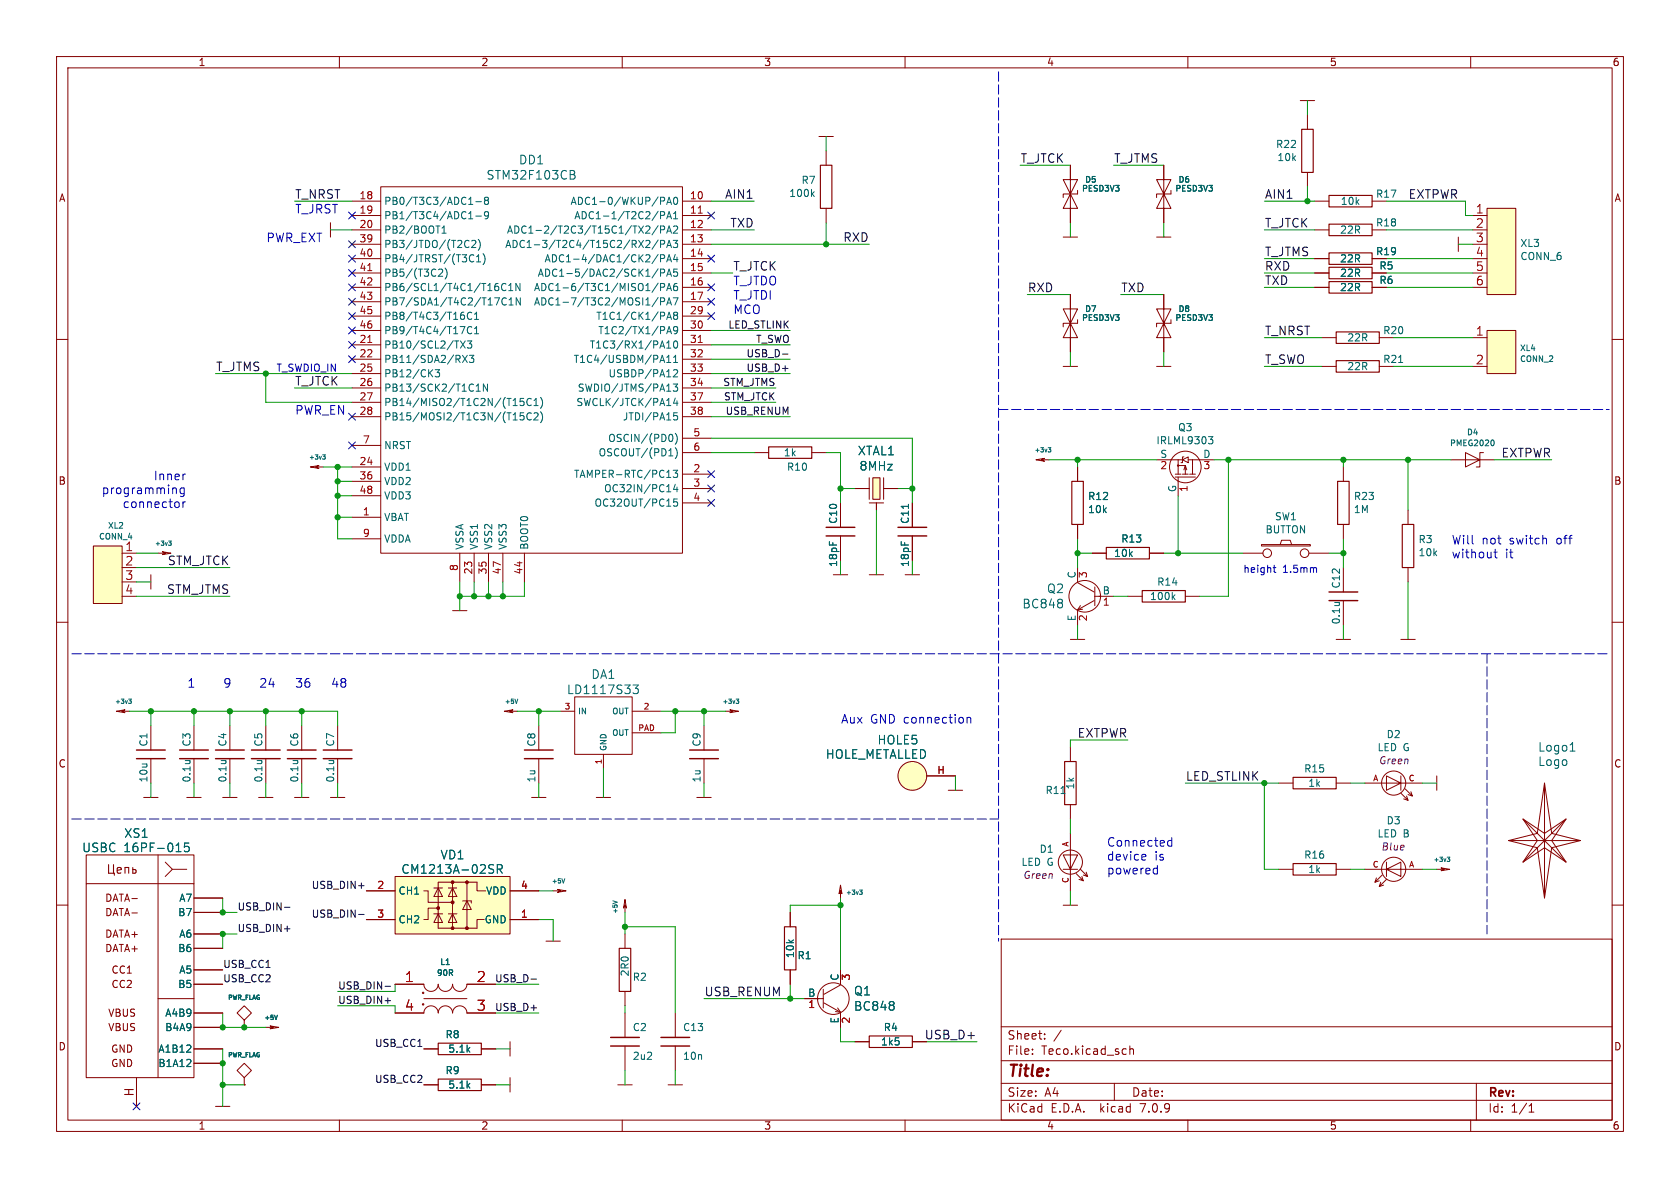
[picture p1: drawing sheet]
<svg xmlns="http://www.w3.org/2000/svg" width="297mm" height="210mm" viewBox="0 0 297 210" stroke-linecap="round" stroke-linejoin="round" font-family="sans-serif">
<g fill="none" stroke="#840000" stroke-width=".18">
<path d="M10 10h277v190h-277zM12 12h273v186h-273zM60 10v2M110 10v2M160 10v2M210 10v2M260 10v2M10 60h2M285 60h2M10 110h2M26.7 101.6v2.5M285 110h2"/>
<path d="M26.7 128.3v4.3M26.7 134.1v4.3M99.1 125.7h2.5M101.6 123.2h10.2v10.2h-10.2zM106.7 133.4v2.5M111.8 125.7h5M111.8 129.5h5M10 160h2M25.4 141h2.5M94 141h2.5M105.4 141h2.5M123.2 141h2.5"/>
<path d="M285 160h2M177 166h108v32h-108zM60 198v2M110 198v2M160 198v2M177 194.5h108M177 191.5h108M177 187.5h108M177 181.5h108M182.5 186.3v.1M182.5 185.5v.1M184.7 183.6v.1"/>
<path d="M184.7 182.8v.1M187.6 182.1l-1.3 2M197 191.5v3M199.7 184.9v1.5M199.7 185.5l.3-.1 .3 .1 .1 .9M210 198v2M260 198v2M261 191.5v6.5M270.3 196.6h.9M270.3 195.5l.4-.4v1.5"/>
</g>
<path d="M111.9 121.1h.9l-.5 .6 .5 .1v.7l-.2 .1-.6-.1" fill="none" stroke="#006464" stroke-width=".18"/>
<path d="M24.1 134.1h5.1M24.1 132.6h5.1" fill="none" stroke="#840000" stroke-width=".25"/>
<path d="M98.6 157.2l1.5 .3-1.5 .2 .5-.2z" fill="#ffffc2"/>
<path d="M97.8 157.5h1.3M98.6 157.2l1.5 .3-1.5 .2 .5-.2z" fill="none" stroke="#840000" stroke-width=".18"/>
<path d="M99.8 155.3l-.2 .8" fill="none" stroke="#006464" stroke-width=".18"/>
<path d="M110.5 159l.2 1.5-.2-.5-.3 .5z" fill="#ffffc2"/>
<g fill="none" stroke="#840000" stroke-width=".18">
<path d="M260.3 59.7h2.6M262.9 58.4h5.1v7.6h-5.1zM260.3 64.8h2.6M273 138.4l1.3 8.9 5.1 1.3-5.1 1.3-1.3 8.9-1.2-8.9-5.1-1.3 5.1-1.3zM273 138.4v20.4M64.8 157.5h5M69.8 154.9h20.4v10.2h-20.4zM74.9 157.5h.8v2h4.3M76.7 157h1.5M77.5 157l.7 1.5h-1.5zM79.2 157h1.6M80 157l.8 1.5h-1.6z"/>
<path d="M80 156v8.1M81.8 159.3h1.5v.3M82.5 159.3l.8 1.5h-1.5zM82.5 156v8.1M85.9 157.5h-1.6v-1.5h-6.8v8.1h6.8v-1.5h1.3M90.2 157.5h5M110.5 159l.2 1.5-.2-.5-.3 .5zM266.7 148.6h12.7M269.2 144.8l3.8 2.5 3.9-2.5-2.6 3.8 2.6 3.8-3.9-2.5-3.8 2.5 2.6-3.8zM269.2 144.8l7.7 7.6M276.9 144.8l-7.7 7.6M64.8 162.6h5"/>
<path d="M76.7 161.5h1.5M77.5 161.5l.7 1.6h-1.5zM77.5 160.5h-1.8v2.1h-.8M79.2 161.5h1.6M80 161.5l.8 1.6h-1.6zM90.2 162.6h5M110.5 160v1.3M43.2 190.5l-1.3-1.3 1.3-1.2 1.2 1.2-1.2 1.3v1.3M43.2 191.8h.1"/>
</g>
<g fill="none" stroke="#006464" stroke-width=".18">
<path d="M277.6 132.8h.8M72.2 153a.61 .61 0 0 0-.8 0 .61 .61 0 0 0-.2 .7 .57 .57 0 0 0 .3 .6 .57 .57 0 0 0 .7-.1M72.8 154.4v-1.6l.5 1.1 .5-1.1v1.6M74.5 154.4h.9M74.5 153.3l.4-.5v1.6M75.9 153l.6-.2 .2 .2 .1 .3-.9 1.1h.9M77.4 154.4h.9M77.4 153.3l.4-.5v1.6M79.7 152.8l-.5 .6 .4 .2v.6l-.2 .2h-.4l-.2-.2M80.2 154.4l.5-1.6 .5 1.6M80.3 153.9h.7M81.7 153.8h1.1"/>
<path d="M83.7 152.9l.2-.1a.83 .83 0 0 1 .5 .7 .83 .83 0 0 1-.3 .8l-.1 .1a.83 .83 0 0 1-.6-.7 .83 .83 0 0 1 .3-.8zM84.9 153l.6-.2 .2 .2 .1 .3-.9 1.1h.9M87.3 152.9l-.6-.1-.2 .2v.4l.6 .3 .2 .4-.3 .3-.6-.1M87.9 153.6h.7l.2-.2-.1-.4-.2-.2h-.6v1.6M88.3 153.6l.5 .8M108.3 159.2l.8 .3"/>
</g>
<g fill="#ffffc2" stroke="#ffffc2" stroke-width=".18">
<path d="M69.8 154.9h20.4v10.2h-20.4z"/>
<path d="M262.9 58.4h5.1v7.6h-5.1z"/>
</g>
<g fill="#840000" stroke="#840000" stroke-width=".18">
<circle cx="77.5" cy="160.5" r=".25"/>
<circle cx="80" cy="164.1" r=".25"/>
<circle cx="80" cy="159.5" r=".25"/>
<circle cx="80" cy="156" r=".25"/>
<circle cx="82.5" cy="164.1" r=".25"/>
<circle cx="82.5" cy="156" r=".25"/>
</g>
<path d="M20.6 125.7l1.5-.2-.5 .2 .5 .3z" fill="#ffffc2"/>
<path d="M80 108h2.5M20.6 125.7l1.5-.2-.5 .2 .5 .3zM21.6 125.7h1.3" fill="none" stroke="#840000" stroke-width=".18"/>
<path d="M22.7 123.6h.5l-.2 .3h.1M23.1 123.9h.1M23.2 123.9v.4h-.4" fill="none" stroke="#006464" stroke-width=".18"/>
<path d="M28.7 97.5l1.5 .3-1.5 .2 .5-.2z" fill="#ffffc2"/>
<g fill="none" stroke="#840000" stroke-width=".18">
<path d="M257.8 41.9v2.6M204.5 64.8h2.5M16.5 96.5h5.1v10.2h-5.1zM21.6 97.8h2.5M27.9 97.8h1.3M28.7 97.5l1.5 .3-1.5 .2 .5-.2zM133.3 80h2.6M143.5 80h2.5M21.6 100.3h2.5M21.6 102.9h2.5M21.6 105.4h2.5M124.5 128.3v4.3"/>
<path d="M124.5 134.1v4.3M15.2 156.2h19.1v34.3h-19.1zM15.2 156.2v-5.1h19.1v5.1M27.9 151.1v39.4M29.2 152.4l1.3 1.3-1.3 1.2M30.5 153.7h2.5M34.3 158.8h5.1M27.9 176.5h6.4M34.3 179.1h5.1M34.3 171.5h5.1M34.3 165.1h5.1M34.3 174h5.1"/>
<path d="M34.3 167.6h5.1M34.3 161.3h5.1M24.1 190.6v5M34.3 185.4h5.1M34.3 188h5.1M34.3 181.6h5.1M38.1 195.6h2.5"/>
</g>
<path d="M29.8 95.6h.5l-.3 .3 .2 .1 .1 .3-.4 .1M31.1 150.6h.9M33.4 149h-.7l-.1 .8 .2-.2 .5 .1 .2 .2-.1 .5-.2 .2-.6-.2M33 186h.7M33 188.5h.7M33.7 184.9v.4M33.7 187.4v.4" fill="none" stroke="#006464" stroke-width=".18"/>
<path d="M16.5 96.5h5.1v10.2h-5.1z" fill="#ffffc2" stroke="#ffffc2" stroke-width=".18"/>
<path d="M19.2 152.8v1.6h1v.3M20.1 152.8v1.6M20.7 153.9l.7-.2v-.3l-.5-.1-.2 .3 .1 .7h.6M22.1 154.4v-1.1h.7v1.1M23.5 153.3v1.1l.5-.1v-.5l-.5-.1" fill="none" stroke="#840000" stroke-width=".19"/>
<path d="M135.9 79h7.6v2h-7.6z" fill="none" stroke="#840000" stroke-width=".2"/>
<path d="M121.9 134.1h5.1M121.9 132.6h5.1" fill="none" stroke="#840000" stroke-width=".25"/>
<path d="M47.8 181.4l1.5 .2-1.5 .3 .5-.3z" fill="#ffffc2"/>
<g fill="none" stroke="#840000" stroke-width=".18">
<path d="M232.4 35.6h2.5M242.6 35.6h2.5M232.4 48.3h2.5M232.4 40.6h2.5M232.4 45.7h2.5M242.6 48.3h2.5M242.6 40.6h2.5M242.6 45.7h2.5M34.3 128.3v4.3M34.3 134.1v4.3M40.6 128.3v4.3M40.6 134.1v4.3"/>
<path d="M33 141h2.6M139.7 161.3v2.5M139.7 171.5v2.5M142.2 176.5h2.6M144.5 176.5h1M145.5 174.9v1.6M145.5 176.5v1.7M145.7 177.3l2.9 1.6M147.7 178.8l.9 .1M148.1 178.2l.5 .7M148.6 174.1l-2.9 1.7M148.6 171.5v2.5"/>
<path d="M148.6 179.1v2.5M47 181.6h1.3M47.8 181.4l1.5 .2-1.5 .3 .5-.3zM151.1 184.2h2.6M161.3 184.2h2.5"/>
<circle cx="147.3" cy="176.5" r="2.79"/>
</g>
<path d="M32.8 134.4h.8M33.5 134.4v.1M39.1 134.4h.8M39.8 134.4l.1 .1M49 179.5l-.2 .7M158 177.2v.4M158 177.8v.6" fill="none" stroke="#006464" stroke-width=".18"/>
<path d="M234.9 34.5h7.7v2.1h-7.7zM234.9 39.6h7.7v2.1h-7.7zM234.9 47.2h7.7v2.1h-7.7zM234.9 44.7h7.7v2h-7.7zM138.7 163.8h2v7.7h-2zM153.7 183.1h7.6v2.1h-7.6z" fill="none" stroke="#840000" stroke-width=".2"/>
<path d="M31.7 134.1h5.1M31.7 132.6h5.1M38.1 134.1h5.1M38.1 132.6h5.1" fill="none" stroke="#840000" stroke-width=".25"/>
<path d="M89.2 125.7l1.5-.2-.5 .2 .5 .3z" fill="#ffffc2"/>
<g fill="none" stroke="#840000" stroke-width=".18">
<path d="M232.4 50.8h2.5M233.7 59.7h2.5M242.6 50.8h2.5M243.8 59.7h2.6M233.7 64.8h2.5M243.8 64.8h2.6M256.5 81.3h5.1l-2.5-1.3v2.6l2.5-1.3h2.6M262.3 80h-.7v2.6h-.6M236.2 113h2.6M237.5 100.3v4.3M237.5 106.2v4.3M247.6 113h2.6"/>
<path d="M59.7 128.3v4.3M59.7 134.1v4.3M89.2 125.7l1.5-.2-.5 .2 .5 .3zM90.2 125.7h1.2M58.4 141h2.6M96.5 166.4h2.6M110.5 165.1v2.5M110.5 175.3v2.5M110.5 179.1v4.3M119.4 179.1v4.3M74.9 185.4h2.6M74.9 191.8h2.6"/>
<path d="M85.1 185.4h2.5M85.1 191.8h2.5M90.2 184.2v2.5M90.2 190.5v2.5M109.2 191.8h2.6M110.5 184.9v4.3M118.1 191.8h2.5M119.4 184.9v4.3"/>
</g>
<path d="M247.3 64.1h.7M263.9 77.8a.64 .64 0 0 1 0 1M236 106.5h.8M236.7 106.5v.1M58.2 134.4h.8M58.9 134.4v.1M91.5 123.6l-.2 .7" fill="none" stroke="#006464" stroke-width=".18"/>
<path d="M234.9 106.2h5.1M234.9 104.6h5.1M57.1 134.1h5.1M57.1 132.6h5.1M107.9 184.9h5.1M107.9 183.4h5.1M116.8 184.9h5.1M116.8 183.4h5.1" fill="none" stroke="#840000" stroke-width=".25"/>
<path d="M234.9 49.8h7.7v2h-7.7zM236.2 58.7h7.6v2h-7.6zM236.2 63.8h7.6v2h-7.6zM109.5 167.6h2v7.7h-2zM77.5 184.4h7.6v2h-7.6zM77.5 190.8h7.6v2h-7.6z" fill="none" stroke="#840000" stroke-width=".2"/>
<path d="M183.1 81.3l1.6-.3-.6 .3 .6 .2z" fill="#ffffc2"/>
<path d="M189.2 52.1v5.1l-1.2-2.6h2.5l-2.5 5.1h2.5l-1.3-2.5v5M190.5 56.5v.7h-2.5v.6M183.1 81.3l1.6-.3-.6 .3 .6 .2zM184.1 81.3h1.3" fill="none" stroke="#840000" stroke-width=".18"/>
<path d="M185.3 79.1h.5l-.3 .3 .2 .1 .1 .3-.4 .1" fill="none" stroke="#006464" stroke-width=".18"/>
<path d="M254.8 153.4l1.5 .3-1.5 .2 .5-.2z" fill="#ffffc2"/>
<g fill="none" stroke="#840000" stroke-width=".18">
<path d="M58.4 39.4v2.5M62.2 35.6h5.1M62.2 38.1h5.1M67.3 33h53.3v64.8h-53.3zM120.6 35.6h5.1M120.6 38.1h5.1M189.2 29.2v5.1l-1.2-2.5h2.5l-2.5 5h2.5l-1.3-2.5v5.1M190.5 33.7v.6h-2.5v.6M205.7 29.2v5.1l-1.2-2.5h2.5l-2.5 5h2.5l-1.3-2.5v5.1M207 33.7v.6h-2.5v.6M62.2 40.6h5.1M62.2 43.2h5.1"/>
<path d="M62.2 45.7h5.1M62.2 48.3h5.1M62.2 50.8h5.1M62.2 53.3h5.1M62.2 55.9h5.1M62.2 58.4h5.1M120.6 40.6h5.1M120.6 43.2h5.1M120.6 45.7h5.1M120.6 48.3h5.1M120.6 50.8h5.1M120.6 53.3h5.1"/>
<path d="M120.6 55.9h5.1M120.6 58.4h5.1M188 41.9h2.5M204.5 41.9h2.5M62.2 61h5.1M62.2 63.5h5.1M62.2 66h5.1M62.2 68.6h5.1M62.2 71.1h5.1M62.2 73.7h5.1M62.2 78.7h5.1M120.6 61h5.1"/>
<path d="M120.6 63.5h5.1M120.6 66h5.1M120.6 68.6h5.1M120.6 71.1h5.1M120.6 73.7h5.1M120.6 77.5h5.1M62.2 91.4h5.1M62.2 82.6h5.1M62.2 85.1h5.1M62.2 87.6h5.1M62.2 95.3h5.1M81.3 97.8v5.1"/>
<path d="M83.8 97.8v5.1M86.4 97.8v5.1M88.9 97.8v5.1M92.7 97.8v5.1M120.6 83.8h5.1M120.6 86.4h5.1M120.6 88.9h5.1M120.6 80h5.1M153.7 101.6h2.5M160 101.6h2.6M190.5 103l2.9 1.6M190.5 100.3v2.6"/>
<path d="M190.5 108v2.5M191 107.1l-.5 .7M191.4 107.7l-.9 .1M193.4 106.2l-2.9 1.6M193.5 105.4h1.1M193.5 103.8v1.6M193.5 105.4v1.7M194.3 105.4h2.5M199.4 105.4h2.5M209.5 105.4h2.6M47 128.3v4.3M47 134.1v4.3"/>
<path d="M167.6 139.7h2.6M189.2 132.1v2.5M226.1 138.4h2.5M236.2 138.4h2.6M241.3 138.4h6.3l-2.5-1.2v2.5l2.5-1.3h3.9M247.6 137.2v2.5M248.4 139.4l1.3 1.3-.3-.7M254 137.2v2.5M52.1 141h2.5M189.2 142.2v2.6M226.1 153.7h2.5M236.2 153.7h2.6"/>
<path d="M241.3 153.7h3.8l2.5 1.2v-2.5l-2.5 1.3h6.4M243.8 155.7l-.7 .3M244.3 154.7l-1.2 1.3 .2-.8M244.6 156.5l-.8 .2M245.1 155.4l-1.3 1.3 .3-.7M245.1 152.4v2.5M247.6 140.2l1.3 1.3-.2-.8M248.2 141.2l.7 .3M248.9 140.5l.8 .2M254 153.7h1.3M254.8 153.4l1.5 .3-1.5 .2 .5-.2z"/>
<circle cx="191.8" cy="105.4" r="2.79"/>
<circle cx="246.4" cy="138.4" r="2.13"/>
<circle cx="246.4" cy="153.7" r="2.13"/>
</g>
<g fill="none" stroke="#006464" stroke-width=".18">
<path d="M82.9 36.1h.7M82.9 38.7h.7M84.1 35.7h1M84.1 38.2h1M85.9 35.4l-.3-.2 .3-.3h.2l.3 .2-.3 .3M85.9 35.4l-.3 .3 .1 .3 .2 .1h.3l.2-.2v-.2l-.3-.3M85.9 35.4h.2M86.4 38l-.3 .2-.3-.1-.2-.1 .2-.5 .3-.1 .2 .1a.84 .84 0 0 1-.3 1.2h-.2M100.8 30.1h.5l.2 .2 .1 .3-.3 .3M100.8 30.9h.5M101.3 30.9a.41 .41 0 0 1 .4 .3 .41 .41 0 0 1-.3 .5h-.6M114.4 39.9l.4 .1 .1 .3-.8 .9h.8"/>
<path d="M116.4 39.9l-1.1 1.6M116.8 34.9h.5l.2 .2-.1 .4h-.6M116.8 38.1l.6-.1 .1-.2-.1-.3-.6-.1v1.3M117.9 36.1l.4-1.2 .4 1.2M117.9 38.7l.4-1.3 .4 1.3M118 35.8h.6M118 38.3h.6M119.1 38.7h.7M119.1 37.8l.3-.4v1.3M119.2 35l.2-.1a.68 .68 0 0 1 .4 .6 .68 .68 0 0 1-.4 .6l-.2-.1-.1-.3zM77.6 47.6h.4l.3 .3-.8 .9h.8M78.1 41.2h.8"/>
<path d="M78.1 40.3l.4-.4v1.3M78.7 47.4a1.47 1.47 0 0 1 0 1.9M81.3 57.7h.9l-.6 1.3M82 55.7l.1 .2-.1 .5M82.7 42.5l.2 .1M82.9 43.6l-.2 .2M83.4 55.3a.6 .6 0 0 0-.8 .4 .6 .6 0 0 0 .6 .8l.2-.2M83.4 57.9a.6 .6 0 0 0-.8 .4 .6 .6 0 0 0 .6 .7l.2-.1M83.4 42.6l.5-.1 .2 .4-.8 .9h.8M83.5 45l.3 .2M83.8 46.2l-.3 .1M83.9 56.5h.7"/>
<path d="M83.9 59h.7M83.9 55.6l.3-.4v1.3M83.9 58.1l.3-.4v1.3M84.2 46.3h.8M84.2 45.4l.4-.4v1.3M84.5 42.3a1.46 1.46 0 0 1 0 1.9M85.4 44.8a1.46 1.46 0 0 1 0 2M89.4 50.2a.6 .6 0 0 0-.8 .5 .6 .6 0 0 0 .6 .7l.2-.1M89.5 52.8a.6 .6 0 0 0-.8 .4 .6 .6 0 0 0 .6 .7l.2-.1M89.9 51.4h.8M89.9 50.5l.4-.4v1.3M90 53.9h.7"/>
<path d="M90 53l.4-.4v1.3M91.9 50.1v1.3l-.7-1.3v1.3M92 52.6v1.3l-.7-1.3v1.3M114.4 42.5l.4 .1 .1 .3-.8 .9h.8M116.4 42.4l-1.1 1.7M116.4 45l-1.1 1.6M116.4 47.5l-1.1 1.6M116.4 50l-1.1 1.7M116.4 52.6l-1.1 1.6M116.8 40.6h.6l.1-.2-.1-.3-.6-.2v1.3M116.8 43.2l.6-.1 .1-.2-.1-.3-.6-.1v1.3M116.8 45.7l.6-.1 .1-.1-.1-.3-.6-.2v1.3"/>
<path d="M116.8 48.2h.6l.1-.2-.1-.3-.6-.1v1.2M116.8 50.8l.6-.1 .1-.2-.1-.3-.6-.1v1.3M116.8 53.3h.6l.1-.2-.1-.3-.6-.2v1.3M117.9 41.2l.4-1.3 .4 1.3M117.9 43.8l.4-1.3 .4 1.3M117.9 46.3l.4-1.3 .4 1.3M117.9 48.8l.4-1.2 .4 1.2M117.9 51.4l.4-1.3 .4 1.3M117.9 53.9l.4-1.3 .4 1.3M117.9 56.5l.4-1.3 .4 1.3M117.9 59l.4-1.3 .4 1.3M118 40.9h.6"/>
<path d="M118 43.4h.6M118 45.9h.6M118 48.5h.6M118 51h.6M118 53.6h.6M118 56.1h.6M118 58.6h.6M119 42.5h.8l-.4 .5 .3 .1v.5l-.1 .2-.6-.2M119 52.6h.9l-.6 1.3M119.1 40.1l.5-.2 .2 .4-.8 .9h.8M119.3 55.7l-.2-.2 .2-.3h.3l.2 .2-.2 .3M119.3 55.7l-.2 .3v.3l.2 .2 .4-.1 .1-.2v-.2l-.2-.3"/>
<path d="M119.3 55.7h.3M119.4 45l-.3 .9h.8M119.7 50.1l-.4 .1a.86 .86 0 0 0 0 1.2l.4-.1 .1-.5-.2-.2-.4 .1-.1 .1M119.7 45.5v.8M119.7 47.6h-.6v.6l.2-.1h.4l.1 .2-.1 .4-.1 .1-.5-.1M119.8 58.3l-.2 .2h-.4l-.1-.2 .1-.5 .4-.1 .1 .2a.84 .84 0 0 1-.3 1.1h-.2M76.9 65.3h.8l-.4 .5 .4 .2v.5l-.2 .1-.6-.1M81.4 60.3l.9 1.2M81.8 62.8l.8 1.3M82.3 60.3l-.9 1.2M82.6 60.3h.8l-.4 .5 .3 .1v.5l-.1 .1-.6-.1M82.6 62.8l-.8 1.3"/>
<path d="M83 62.8h.8l-.5 .5 .4 .1v.6l-.2 .1-.5-.1M84.2 69.2h.7M84.2 68.3l.3-.4v1.3M86.2 67.9v1.3l-.7-1.3v1.3M92.6 70.4h-.6l-.1 .6 .2-.1 .4 .1 .2 .2-.1 .4-.2 .1-.5-.1M92.6 73h-.6l-.1 .6 .2-.1h.4l.2 .2-.1 .4-.2 .1-.5-.1M93.9 70.6a.6 .6 0 0 0-.8 .4 .6 .6 0 0 0 .6 .7l.2-.1M93.9 73.1a.6 .6 0 0 0-.8 .4 .6 .6 0 0 0 .6 .7l.2-.1M94.4 71.7h.7M94.4 70.8l.4-.4v1.3M94.4 73.1l.5-.1 .2 .3-.8 .9h.8M95.6 70.2a1.46 1.46 0 0 1 0 2"/>
<path d="M95.6 72.8a1.46 1.46 0 0 1 0 1.9M117.9 61.5h.7M117.9 64.1h.7M117.9 69.2h.7M117.9 71.7h.7M117.9 60.6l.3-.3v1.2M117.9 63.2l.3-.4v1.3M118.5 76.8a.68 .68 0 0 1 .5 .6 .68 .68 0 0 1-.5 .6M119 67.9h.8l-.4 .5 .3 .1v.5l-.1 .2-.6-.2M119.1 65.5l.5-.2 .2 .4-.8 .9h.8M119.1 63.2l.3-.4v1.3M119.1 64.1h.7"/>
<path d="M119.2 60.4l.2-.1a.68 .68 0 0 1 .4 .6 .68 .68 0 0 1-.4 .6l-.2-.1-.1-.3zM119.4 70.4l-.3 .9h.8M119.4 76.6a1.46 1.46 0 0 1 0 1.9M119.4 79.1a1.46 1.46 0 0 1 0 2M119.7 70.9v.8M119.7 73h-.6v.6l.2-.1h.4l.1 .2-.1 .4-.1 .1-.5-.1M117.9 84.4h.7M117.9 86.9h.7M118.2 80.6h.8M119 83.1h.8l-.4 .5 .3 .1v.6l-.1 .1-.6-.1M119.4 85.6l-.3 .9h.8M119.7 86.1v.8"/>
<path d="M119.7 88.2h-.6v.6l.2-.1 .4 .1 .1 .1-.1 .5-.1 .1-.5-.1M187.8 106.1v.3M187.8 106.7v.6M207.4 105.5l.3 .5M207.7 105.1l-.5 .5M45.5 134.4h.8M46.2 134.4v.1M187.6 140.3h.7M255.8 151.5h.5l-.2 .3 .2 .1v.2l-.4 .2"/>
</g>
<path d="M201.9 104.4h7.6v2h-7.6zM188.2 134.6h2v7.6h-2zM228.6 137.4h7.6v2h-7.6zM228.6 152.7h7.6v2h-7.6z" fill="none" stroke="#840000" stroke-width=".2"/>
<path d="M123.4 37.7h.8M65 47.8h.7M65 60.5h.7M123.4 60.5h.8" fill="none" stroke="#a90000" stroke-width=".18"/>
<path d="M44.4 134.1h5.1M44.4 132.6h5.1" fill="none" stroke="#840000" stroke-width=".25"/>
<path d="M54.9 82.6l1.5-.3-.5 .3 .5 .2z" fill="#ffffc2"/>
<g fill="none" stroke="#840000" stroke-width=".18">
<path d="M144.8 24.1h2.5M146 26.7v2.5M146 36.8v2.6M205.7 52.1v5.1l-1.2-2.6h2.5l-2.5 5.1h2.5l-1.3-2.5v5M207 56.5v.7h-2.5v.6M188 64.8h2.5M54.9 82.6l1.5-.3-.5 .3 .5 .2zM55.9 82.6h1.2M190.5 82.6v2.5M190.5 92.7v2.6M193 97.8h2.6M203.2 97.8h2.5"/>
<path d="M204.5 81.3h3.8M207.8 83.8h1M207.8 84.3h3.5M208.3 84.3v3.3M208.3 82.3v1.5M208.3 81.3v1M208.3 81.3h.7M208.3 82.3h1.2v1.5M209 83.8h1.1M209 81.3l1.1-.5v1zM209.3 83.1l.2-.8 .3 .8M209.3 80.8h-.3v1h-.2"/>
<path d="M210.1 81.3h.7M210.3 83.8h1M210.8 81.3v2.5M210.8 81.3h3.8M219.7 97.8h3.6M223 96.3h8.6v.2h-8.6zM226.3 96.3l.3-.8h1.5l.2 .8M231.4 97.8h3.5M237.5 82.6v2.5M237.5 92.7v2.6M248.9 90.2v2.5M189.2 113h2.6"/>
<path d="M248.9 100.3v2.6M53.3 128.3v4.3M53.3 134.1v4.3M95.2 128.3v4.3M95.2 134.1v4.3M39.4 141h2.5M45.7 141h2.6M188 153.7h2.5M189.2 147.3v6.4l-1.2-2.6h2.5l-1.3 2.6v3.8M190.2 154.4l1.3 1.3-.7-.3M191 153.7l1.3 1.2-.8-.2M191.3 154.9l.2 .8"/>
<path d="M192 154.2l.3 .7M69.8 174h5.1a1.27 1.27 0 0 0 1.3 1.3 1.27 1.27 0 0 0 1.3-1.3 1.27 1.27 0 0 0 1.2 1.3 1.27 1.27 0 0 0 1.3-1.3 1.27 1.27 0 0 0 1.3 1.3 1.27 1.27 0 0 0 1.2-1.3h5.1M69.8 179.1h5.1a1.27 1.27 0 0 1 1.3-1.3 1.27 1.27 0 0 1 1.3 1.3 1.27 1.27 0 0 1 1.2-1.3 1.27 1.27 0 0 1 1.3 1.3 1.27 1.27 0 0 1 1.3-1.3 1.27 1.27 0 0 1 1.2 1.3h5.1M74.9 176.5h7.6M188 160h2.5M43.2 180.3l-1.3-1.2 1.3-1.3 1.2 1.3-1.2 1.2v1.3M43.2 181.6h.1"/>
<circle cx="208.3" cy="82.3" r=".13"/>
<circle cx="209.5" cy="82.5" r="2.79"/>
<circle cx="224" cy="97.8" r=".76"/>
<circle cx="230.6" cy="97.8" r=".76"/>
<circle cx="189.2" cy="152.4" r="2.13"/>
<circle cx="74.8" cy="177.5" r=".13"/>
<circle cx="74.8" cy="175.5" r=".13"/>
</g>
<path d="M143.6 34.3l.3 .4M143.9 33.9l-.4 .5M213.6 77.2h.8l-.4 .5 .4 .1v.4l-.2 .3h-.4M57 80.4h.5l-.3 .3 .3 .1v.2l-.4 .2M51.8 134.4h.8M52.5 134.4l.1 .1" fill="none" stroke="#006464" stroke-width=".18"/>
<path d="M50.8 134.1h5.1M50.8 132.6h5.1M92.7 134.1h5.1M92.7 132.6h5.1" fill="none" stroke="#840000" stroke-width=".25"/>
<path d="M145 29.2h2.1v7.6h-2.1zM189.5 85.1h2v7.6h-2zM195.6 96.8h7.6v2h-7.6zM236.5 85.1h2v7.6h-2zM247.9 92.7h2v7.6h-2z" fill="none" stroke="#840000" stroke-width=".2"/>
<path d="M129 125.5l1.6 .2-1.6 .3 .5-.3z" fill="#ffffc2"/>
<g fill="none" stroke="#840000" stroke-width=".18">
<path d="M147.3 101.6h2.6M128.3 125.7h1.2M129 125.5l1.6 .2-1.6 .3 .5-.3zM163.8 137.2h5.1"/>
<circle cx="161.3" cy="137.2" r="2.54"/>
</g>
<path d="M130.1 123.6h.5l-.3 .3h.3v.3l-.4 .1" fill="none" stroke="#006464" stroke-width=".18"/>
<circle cx="161.3" cy="137.2" r="2.54" fill="#ffffc2" stroke="#ffffc2" stroke-width=".18"/>
<path d="M148.6 156.5l.2 1.5-.2-.5-.3 .5z" fill="#ffffc2"/>
<g fill="none" stroke="#840000" stroke-width=".18">
<path d="M229.9 17.8h2.5M189.2 29.2v2.6M189.2 36.8v2.6M205.7 29.2v2.6M205.7 36.8v2.6M231.1 20.3v2.6M231.1 30.5v2.5M260.3 38.1h2.6M262.9 36.8h5.1v15.3h-5.1zM189.2 52.1v2.5M189.2 59.7v2.5M205.7 52.1v2.5"/>
<path d="M205.7 59.7v2.5M232.4 45.7h2.5M232.4 48.3h2.5M232.4 50.8h2.5M242.6 45.7h2.5M242.6 48.3h2.5M242.6 50.8h2.5M260.3 40.6h2.6M260.3 43.2h2.6M260.3 45.7h2.6M260.3 48.3h2.6M260.3 50.8h2.6"/>
<path d="M148.6 88.9v4.3M148.6 94.7v4.4M151.1 86.4h2.6M153.7 88.9h2.5M153.7 84.5v3.8M154.3 84.5h1.3v3.8h-1.3zM154.9 88.9v1.3M156.2 84.5v3.8M156.2 86.4h2.5M161.3 88.9v4.3M161.3 94.7v4.4M190.5 82.6v2.5"/>
<path d="M190.5 92.7v2.6M193 97.8h2.6M203.2 97.8h2.5M163.8 137.2h5.1M34.3 158.8h5.1M64.8 157.5h5M90.2 157.5h5M148.6 157.5v1.3M148.6 156.5l.2 1.5-.2-.5-.3 .5zM34.3 179.1h5.1M34.3 171.5h5.1M34.3 165.1h5.1"/>
<path d="M34.3 174h5.1M34.3 167.6h5.1M34.3 161.3h5.1M64.8 162.6h5M69.8 179.1h5.1M69.8 174h5.1M82.5 179.1h5.1M82.5 174h5.1M90.2 162.6h5M139.7 161.3v2.5M139.7 171.5v2.5M142.2 176.5h2.6"/>
<path d="M148.6 171.5v2.5M148.6 179.1v2.5M24.1 190.6v5M34.3 185.4h5.1M34.3 188h5.1M34.3 181.6h5.1M43.2 181.6h.1M43.2 191.8h.1M74.9 185.4h2.6M74.9 191.8h2.6M85.1 185.4h2.5M85.1 191.8h2.5"/>
<path d="M151.1 184.2h2.6M161.3 184.2h2.5"/>
</g>
<g fill="none" stroke="#006464" stroke-width=".18">
<path d="M160.6 89.2v.7M31.1 150.6h.9M33.4 149h-.7l-.1 .8 .2-.2 .5 .1 .2 .2-.1 .5-.2 .2-.6-.2M72.2 153a.61 .61 0 0 0-.8 0 .61 .61 0 0 0-.2 .7 .57 .57 0 0 0 .3 .6 .57 .57 0 0 0 .7-.1M72.8 154.4v-1.6l.5 1.1 .5-1.1v1.6M74.5 154.4h.9M74.5 153.3l.4-.5v1.6M75.9 153l.6-.2 .2 .2 .1 .3-.9 1.1h.9M77.4 154.4h.9M77.4 153.3l.4-.5v1.6M79.7 152.8l-.5 .6 .4 .2v.6l-.2 .2h-.4l-.2-.2M80.2 154.4l.5-1.6 .5 1.6"/>
<path d="M80.3 153.9h.7M81.7 153.8h1.1M83.7 152.9l.2-.1a.83 .83 0 0 1 .5 .7 .83 .83 0 0 1-.3 .8l-.1 .1a.83 .83 0 0 1-.6-.7 .83 .83 0 0 1 .3-.8zM84.9 153l.6-.2 .2 .2 .1 .3-.9 1.1h.9M87.3 152.9l-.6-.1-.2 .2v.4l.6 .3 .2 .4-.3 .3-.6-.1M87.9 153.6h.7l.2-.2-.1-.4-.2-.2h-.6v1.6M88.3 153.6l.5 .8M152 157.3h.4l-.2 .3 .2 .1v.3l-.3 .1M49 179.5l-.2 .7M158 177.2v.4M158 177.8v.6M33 186h.7"/>
<path d="M33 188.5h.7M33.7 184.9v.4M33.7 187.4v.4"/>
</g>
<g fill="#ffffc2" stroke="#ffffc2" stroke-width=".18">
<path d="M154.3 84.5h1.3v3.8h-1.3z"/>
<path d="M262.9 36.8h5.1v15.3h-5.1z"/>
</g>
<path d="M146 94.7h5.1M146 93.2h5.1M158.7 94.7h5.1M158.7 93.2h5.1" fill="none" stroke="#840000" stroke-width=".25"/>
<path d="M230.1 22.9h2.1v7.6h-2.1z" fill="none" stroke="#840000" stroke-width=".2"/>
<path d="M138.3 62.6h1M63.4 156.6h1M50.3 164.2h1M50.3 160.4h1M63.4 161.7h1M68.1 176.9h.9M68.1 174.4h.9M93.9 173.1h.9" fill="none" stroke="#0f0f0f" stroke-width=".18"/>
<g fill="none" stroke="#0000c2" stroke-width=".18">
<path d="M31 86.3l.2 .2v.8M31.6 88.9v.7M32.3 88.7v1M32.6 86.3v1.2l-.3 .3-.4-.1M32.6 86.3h-.5l-.3 .2v.5l.2 .2h.6M32.6 83.8h.2M32.8 88.7l-.3 .1-.2 .2M225.3 99.9v1.1l.3 .2M264.1 97.6h.6M264.3 97.1v1.3l.4 .2M273.3 95.2l.1 1M225.1 100.3h.5"/>
<path d="M232.6 100.3l.2 .2v.7M171 126.8v1M171 127l.2-.2 .4 .1v.9M202.4 151l.2 .4-.8 .1M202.5 152h-.1M204.2 153.5l.4 .1M204.6 153v1.5M204.6 154.4l-.4 .1M206.4 149.3l.3 .3 .4-.1M207.1 148.1v1.5M207.1 148.6h-.4l-.3 .3"/>
</g>
<path d="M176.5 12.7v153.7M176.5 72.4h108M12.7 115.6h271.8M262.9 115.6v49.5M12.7 144.8h163.8" fill="none" stroke="#0000c2" stroke-width=".18" stroke-dasharray="1.7 .6"/>
<g fill="none" stroke="#009600" stroke-width=".18">
<path d="M231.1 17.8v2.5M52.1 35.6h10.1M125.7 35.6h7.6M146 24.1v2.6M146 39.4v3.8M180.3 29.2h8.9M189.2 39.4v2.5M196.8 29.2h8.9M205.7 39.4v2.5M223.5 35.6h8.9M231.1 33v2.6M245.1 35.6h14v2.5h1.2"/>
<path d="M58.4 40.6h3.8M125.7 43.2h28M125.7 40.6h7.6M125.7 48.3h3.8M125.7 58.4h14M181.6 52.1h7.6M198.1 52.1h7.6M223.5 40.6h8.9M223.5 48.3h8.9M223.5 50.8h8.9M223.5 59.7h10.2M223.5 45.7h8.9"/>
<path d="M245.1 40.6h15.2M245.1 48.3h15.2M245.1 50.8h15.2M245.1 45.7h15.2M246.4 59.7h13.9M257.8 43.2h2.5M38.1 66h24.1M47 66v5.1h15.2M52.1 68.6h10.1M125.7 73.7h14M125.7 71.1h11.5M125.7 68.6h11.5"/>
<path d="M125.7 77.5h35.6v11.4M125.7 66h14M125.7 61h14M125.7 63.5h14M189.2 62.2v2.6M205.7 62.2v2.6M223.5 64.8h10.2M246.4 64.8h13.9M24.1 97.8h3.8M57.1 82.6h5.1M59.7 91.4h2.5M59.7 82.6v12.7h2.5"/>
<path d="M59.7 87.6h2.5M59.7 85.1h2.5M125.7 80h7.6M146 80h2.6v8.9M148.6 99.1v2.5M148.6 86.4h2.5M154.9 90.2v11.4M158.7 86.4h2.6M161.3 99.1v2.5M185.4 81.3h19.1M190.5 81.3v1.3M190.5 95.3v5"/>
<path d="M190.5 97.8h2.5M205.7 97.8h14M208.3 87.6v10.2M214.6 81.3h41.9M217.2 81.3v24.1h-5.1M234.9 97.8h2.6M237.5 81.3v1.3M237.5 95.3v5M248.9 81.3v8.9M264.2 81.3h10.1M24.1 105.4h16.5M24.1 100.3h16.5"/>
<path d="M24.1 102.9h2.6M81.3 102.9v5.1M83.8 102.9v2.5M86.4 102.9v2.5M88.9 102.9v2.5M92.7 102.9v2.5h-11.4M190.5 110.5v2.5M196.8 105.4h2.6M237.5 110.5v2.5M248.9 102.9v10.1M22.9 125.7h36.8v2.6M26.7 125.7v2.6"/>
<path d="M26.7 138.4v2.6M34.3 125.7v2.6M34.3 138.4v2.6M40.6 125.7v2.6M40.6 138.4v2.6M47 125.7v2.6M47 138.4v2.6M53.3 125.7v2.6M53.3 138.4v2.6M59.7 138.4v2.6M91.4 125.7h7.7M95.2 125.7v2.6"/>
<path d="M95.2 138.4v2.6M106.7 135.9v5.1M116.8 125.7h11.5M119.4 125.7v3.8h-2.6M124.5 125.7v2.6M124.5 138.4v2.6M168.9 137.2v2.5M199.4 130.8h-10.2v1.3M209.5 138.4h16.6M223.5 138.4v15.3h2.6M238.8 138.4h2.5M251.5 138.4h2.5"/>
<path d="M39.4 158.8v2.5h2.5M95.2 157.5h2.6M148.6 158.8v12.7M189.2 144.8v2.5M189.2 157.5v2.5M238.8 153.7h2.5M251.5 153.7h2.5M39.4 179.1v2.5h7.6M41.9 165.1h-2.5v2.5M59.7 177.8h10.1v1.3M69.8 174v1.3h-10.1M87.6 179.1h7.6"/>
<path d="M87.6 174h7.6M95.2 162.6h2.6v3.8M110.5 163.8h8.9v15.3M110.5 161.3v3.8M110.5 177.8v1.3M124.5 176.5h17.7M139.7 174v2.5M148.6 160h-8.9v1.3M39.4 185.4v10.2M39.4 191.8h3.8M87.6 191.8h2.6M87.6 185.4h2.6"/>
<path d="M110.5 189.2v2.6M119.4 189.2v2.6M148.6 181.6v2.6h2.5M163.8 184.2h8.9"/>
</g>
<g fill="none" stroke="#000084" stroke-width=".18">
<path d="M61.6 37.5l1.2 1.2M62.8 37.5l-1.2 1.2M125.1 37.5l1.2 1.2M126.3 37.5l-1.2 1.2M61.6 52.7l1.2 1.2M61.6 55.3l1.2 1.2M61.6 42.6l1.2 1.2M61.6 50.2l1.2 1.2M61.6 45.1l1.2 1.2M61.6 47.7l1.2 1.2M61.6 57.8l1.2 1.2M62.8 52.7l-1.2 1.2"/>
<path d="M62.8 55.3l-1.2 1.2M62.8 42.6l-1.2 1.2M62.8 50.2l-1.2 1.2M62.8 45.1l-1.2 1.2M62.8 47.7l-1.2 1.2M62.8 57.8l-1.2 1.2M125.1 55.3l1.2 1.2M125.1 45.1l1.2 1.2M125.1 52.7l1.2 1.2M125.1 50.2l1.2 1.2M126.3 55.3l-1.2 1.2M126.3 45.1l-1.2 1.2"/>
<path d="M126.3 52.7l-1.2 1.2M126.3 50.2l-1.2 1.2M61.6 78.1l1.2 1.2M61.6 60.4l1.2 1.2M61.6 73.1l1.2 1.2M61.6 62.9l1.2 1.2M62.8 78.1l-1.2 1.2M62.8 60.4l-1.2 1.2M62.8 73.1l-1.2 1.2M62.8 62.9l-1.2 1.2M125.1 85.8l1.2 1.2M125.1 88.3l1.2 1.2"/>
<path d="M125.1 83.2l1.2 1.2M126.3 85.8l-1.2 1.2M126.3 88.3l-1.2 1.2M126.3 83.2l-1.2 1.2M23.5 195l1.2 1.2M24.7 195l-1.2 1.2"/>
</g>
<g fill="#009600" stroke="#009600" stroke-width=".18">
<circle cx="34.3" cy="125.7" r=".46"/>
<circle cx="26.7" cy="125.7" r=".46"/>
<circle cx="39.4" cy="188" r=".46"/>
<circle cx="53.3" cy="125.7" r=".46"/>
<circle cx="47" cy="125.7" r=".46"/>
<circle cx="40.6" cy="125.7" r=".46"/>
<circle cx="139.7" cy="176.5" r=".46"/>
<circle cx="47" cy="66" r=".46"/>
<circle cx="110.5" cy="163.8" r=".46"/>
<circle cx="59.7" cy="82.6" r=".46"/>
<circle cx="59.7" cy="87.6" r=".46"/>
<circle cx="59.7" cy="91.4" r=".46"/>
<circle cx="59.7" cy="85.1" r=".46"/>
<circle cx="43.2" cy="181.6" r=".46"/>
<circle cx="39.4" cy="191.8" r=".46"/>
<circle cx="39.4" cy="181.6" r=".46"/>
<circle cx="39.4" cy="161.3" r=".46"/>
<circle cx="39.4" cy="165.1" r=".46"/>
<circle cx="88.9" cy="105.4" r=".46"/>
<circle cx="95.2" cy="125.7" r=".46"/>
<circle cx="124.5" cy="125.7" r=".46"/>
<circle cx="119.4" cy="125.7" r=".46"/>
<circle cx="86.4" cy="105.4" r=".46"/>
<circle cx="81.3" cy="105.4" r=".46"/>
<circle cx="83.8" cy="105.4" r=".46"/>
<circle cx="146" cy="43.2" r=".46"/>
<circle cx="148.6" cy="86.4" r=".46"/>
<circle cx="237.5" cy="81.3" r=".46"/>
<circle cx="248.9" cy="81.3" r=".46"/>
<circle cx="190.5" cy="81.3" r=".46"/>
<circle cx="217.2" cy="81.3" r=".46"/>
<circle cx="190.5" cy="97.8" r=".46"/>
<circle cx="237.5" cy="97.8" r=".46"/>
<circle cx="208.3" cy="97.8" r=".46"/>
<circle cx="148.6" cy="160" r=".46"/>
<circle cx="161.3" cy="86.4" r=".46"/>
<circle cx="231.1" cy="35.6" r=".46"/>
<circle cx="223.5" cy="138.4" r=".46"/>
</g>
<text font-size="2.8" fill="#840000" x="178" y="190.9">Title:</text>
<g font-size="2.5" fill="#a90000">
<text x="71.5" y="173.7">1</text>
<text x="84.2" y="173.7">2</text>
<text x="71.5" y="178.8">4</text>
<text x="84.2" y="178.8">3</text>
</g>
<g font-size="2.1" fill="#006464">
<text x="91.7" y="29.3">DD1</text>
<text x="85.9" y="32">STM32F103CB</text>
<text x="151.6" y="80.7">XTAL1</text>
<text x="151.9" y="83.4">8MHz</text>
<text x="22.1" y="97.5">1</text>
<text x="180.7" y="107.7">BC848</text>
<text x="185" y="105.1">Q2</text>
<text x="100.1" y="122.9">LD1117S33</text>
<text x="104.5" y="120.2">DA1</text>
<text x="155" y="131.8">HOLE5</text>
<text x="145.9" y="134.3">HOLE_METALLED</text>
<text x="271.8" y="133.1">Logo1</text>
<text x="271.8" y="135.6">Logo</text>
<text x="21.9" y="148.3">XS1</text>
<text x="14.4" y="150.9">USBC</text>
<text x="21.8" y="150.9">16PF-015</text>
<text x="77.8" y="152.1">VD1</text>
<text x="150.9" y="176.2">Q1</text>
<text x="150.9" y="178.9">BC848</text>
</g>
<g font-size="2.1" fill="#0f0f0f">
<text x="180.3" y="28.9">T_JTCK</text>
<text x="196.8" y="28.9">T_JTMS</text>
<text x="52.1" y="35.2">T_NRST</text>
<text x="128.1" y="35.2">AIN1</text>
<text x="223.5" y="35.2">AIN1</text>
<text x="248.9" y="35.2">EXTPWR</text>
<text x="129.1" y="40.3">TXD</text>
<text x="223.5" y="40.3">T_JTCK</text>
<text x="149" y="42.9">RXD</text>
<text x="223.5" y="47.9">RXD</text>
<text x="223.5" y="45.4">T_JTMS</text>
<text x="181.6" y="51.8">RXD</text>
<text x="198.1" y="51.8">TXD</text>
<text x="223.5" y="50.5">TXD</text>
<text x="223.5" y="59.4">T_NRST</text>
<text x="38.1" y="65.7">T_JTMS</text>
<text x="223.5" y="64.5">T_SWO</text>
<text x="52.1" y="68.3">T_JTCK</text>
<text x="265.4" y="81">EXTPWR</text>
<text x="29.6" y="100">STM_JTCK</text>
<text x="29.5" y="105.1">STM_JTMS</text>
<text x="190.5" y="130.5">EXTPWR</text>
<text x="209.5" y="138.1">LED_STLINK</text>
<text x="124.5" y="176.2">USB_RENUM</text>
<text x="163.4" y="183.8">USB_D+</text>
</g>
<g font-size="2.1" fill="#0000c2">
<text x="52.1" y="37.9">T_JRST</text>
<text x="47" y="42.9">PWR_EXT</text>
<text x="129.5" y="47.9">T_JTCK</text>
<text x="129.5" y="53.1">T_JTDI</text>
<text x="129.5" y="50.6">T_JTDO</text>
<text x="129.5" y="55.6">MCO</text>
<text x="52.1" y="73.4">PWR_EN</text>
<text x="17.9" y="87.5">programming</text>
<text x="21.6" y="89.9">connector</text>
<text x="27.1" y="85">Inner</text>
<text x="256.5" y="96.4">Will</text>
<text x="256.5" y="98.8">without</text>
<text x="261.9" y="96.4">not</text>
<text x="266.1" y="98.8">it</text>
<text x="266.9" y="96.4">switch</text>
<text x="275.3" y="96.4">off</text>
<text x="33" y="121.7">1</text>
<text x="39.4" y="121.7">9</text>
<text x="45.7" y="121.7">24</text>
<text x="52.1" y="121.7">36</text>
<text x="58.4" y="121.7">48</text>
<text x="148.6" y="128">Aux</text>
<text x="153.8" y="128">GND connection</text>
<text x="195.6" y="149.8">Connected</text>
<text x="195.6" y="152.2">device</text>
<text x="195.6" y="154.7">powered</text>
<text x="204.1" y="152.2">is</text>
</g>
<g font-size="2.1" fill="#a90000">
<text x="260.8" y="37.8">1</text>
<text x="260.8" y="40.4">2</text>
<text x="260.8" y="42.9">3</text>
<text x="260.8" y="45.5">4</text>
<text x="260.8" y="48">5</text>
<text x="260.8" y="50.5">6</text>
<text x="260.8" y="59.4">1</text>
<text x="260.8" y="64.5">2</text>
<text x="22.1" y="100.1">2</text>
<text x="22.1" y="102.6">3</text>
<text x="22.1" y="105.2">4</text>
</g>
<g font-size="2.1" fill="#840000">
<text x="178" y="184">Sheet:</text>
<text x="178" y="186.7">File:</text>
<text x="184.1" y="186.7">Teco.kicad_sch</text>
<text x="23.9" y="194" transform="rotate(-90 23.9 194)">H</text>
<text x="178" y="196.9">KiCad</text>
<text x="178" y="194.1">Size:</text>
<text x="184.7" y="194.1">A4</text>
<text x="185.7" y="196.9">E.D.A.</text>
<text x="194.6" y="196.9">kicad</text>
<text x="200" y="194.1">Date:</text>
<text x="201.8" y="196.9">7.0.9</text>
<text x="263" y="194.3">Rev:</text>
<text x="263" y="196.9">Id:</text>
<text x="267.1" y="196.9">1/1</text>
</g>
<g font-size="1.8" fill="#840000">
<text x="35" y="11.9">1</text>
<text x="85" y="11.9">2</text>
<text x="135" y="11.9">3</text>
<text x="185" y="11.9">4</text>
<text x="235" y="11.9">5</text>
<text x="285" y="11.9">6</text>
<text x="10.3" y="35.9">A</text>
<text x="285.3" y="35.9">A</text>
<text x="10.3" y="85.9">B</text>
<text x="285.3" y="85.9">B</text>
<text x="10.3" y="135.9">C</text>
<text x="285.3" y="135.9">C</text>
<text x="18.5" y="159.6">DATA-</text>
<text x="18.5" y="166">DATA+</text>
<text x="18.5" y="162.2">DATA-</text>
<text x="18.5" y="168.5">DATA+</text>
<text x="19.6" y="172.3">CC1</text>
<text x="19" y="179.9">VBUS</text>
<text x="19.6" y="174.9">CC2</text>
<text x="10.3" y="185.9">D</text>
<text x="19" y="182.5">VBUS</text>
<text x="285.3" y="185.9">D</text>
<text x="19.5" y="188.8">GND</text>
<text x="19.5" y="186.3">GND</text>
<text x="35" y="199.9">1</text>
<text x="85" y="199.9">2</text>
<text x="135" y="199.9">3</text>
<text x="185" y="199.9">4</text>
<text x="235" y="199.9">5</text>
<text x="285" y="199.9">6</text>
</g>
<g font-size="1.8" fill="#006464">
<text x="225.5" y="26.4">R22</text>
<text x="225.7" y="28.7">10k</text>
<text x="139.4" y="35">100k</text>
<text x="141.6" y="32.7">R7</text>
<text x="243.2" y="35.2">R17</text>
<text x="67.8" y="36.4">PB0/T3C3/ADC1-8</text>
<text x="67.8" y="39">PB1/T3C4/ADC1-9</text>
<text x="67.8" y="41.5">PB2/BOOT1</text>
<text x="89.5" y="41.5">ADC1-2/T2C3/T15C1/TX2/PA2</text>
<text x="100.8" y="36.4">ADC1-0/WKUP/PA0</text>
<text x="101.4" y="39">ADC1-1/T2C2/PA1</text>
<text x="236.8" y="41.5">22R</text>
<text x="236.9" y="36.4">10k</text>
<text x="243.2" y="40.2">R18</text>
<text x="67.8" y="44">PB3/JTDO/(T2C2)</text>
<text x="67.8" y="46.6">PB4/JTRST/(T3C1)</text>
<text x="89.2" y="44">ADC1-3/T2C4/T15C2/RX2/PA3</text>
<text x="96.2" y="46.6">ADC1-4/DAC1/CK2/PA4</text>
<text x="236.8" y="46.6">22R</text>
<text x="243.2" y="45.3">R19</text>
<text x="243.8" y="47.9">R5</text>
<text x="268.7" y="43.9">XL3</text>
<text x="268.7" y="46.2">CONN_6</text>
<text x="67.8" y="49.1">PB5/(T3C2)</text>
<text x="67.8" y="51.7">PB6/SCL1/T4C1/T16C1N</text>
<text x="94.3" y="51.7">ADC1-6/T3C1/MISO1/PA6</text>
<text x="95" y="49.1">ADC1-5/DAC2/SCK1/PA5</text>
<text x="236.8" y="49.1">22R</text>
<text x="236.8" y="51.7">22R</text>
<text x="243.8" y="50.4">R6</text>
<text x="67.8" y="54.2">PB7/SDA1/T4C2/T17C1N</text>
<text x="67.8" y="56.7">PB8/T4C3/T16C1</text>
<text x="67.8" y="59.3">PB9/T4C4/T17C1</text>
<text x="94.3" y="54.2">ADC1-7/T3C2/MOSI1/PA7</text>
<text x="105.3" y="56.7">T1C1/CK1/PA8</text>
<text x="105.7" y="59.3">T1C2/TX1/PA9</text>
<text x="244.4" y="59.3">R20</text>
<text x="67.8" y="61.8">PB10/SCL2/TX3</text>
<text x="67.8" y="64.4">PB11/SDA2/RX3</text>
<text x="101.3" y="64.4">T1C4/USBDM/PA11</text>
<text x="104.2" y="61.8">T1C3/RX1/PA10</text>
<text x="238.1" y="65.6">22R</text>
<text x="238.1" y="60.6">22R</text>
<text x="244.4" y="64.4">R21</text>
<text x="67.8" y="66.9">PB12/CK3</text>
<text x="67.8" y="69.4">PB13/SCK2/T1C1N</text>
<text x="67.8" y="72">PB14/MISO2/T1C2N/(T15C1)</text>
<text x="101.8" y="72">SWCLK/JTCK/PA14</text>
<text x="102" y="69.4">SWDIO/JTMS/PA13</text>
<text x="107.5" y="66.9">USBDP/PA12</text>
<text x="67.8" y="74.5">PB15/MOSI2/T1C3N/(T15C2)</text>
<text x="110" y="74.5">JTDI/PA15</text>
<text x="208.2" y="76.4">Q3</text>
<text x="67.8" y="83.4">VDD1</text>
<text x="67.8" y="79.6">NRST</text>
<text x="105.7" y="80.9">OSCOUT/(PD1)</text>
<text x="107.4" y="78.3">OSCIN/(PD0)</text>
<text x="138.5" y="80.9">1k</text>
<text x="139" y="83.4">R10</text>
<text x="204.3" y="78.7">IRLML9303</text>
<text x="205" y="81">S</text>
<text x="212.6" y="81">D</text>
<text x="67.8" y="86">VDD2</text>
<text x="67.8" y="88.5">VDD3</text>
<text x="101.4" y="84.7">TAMPER-RTC/PC13</text>
<text x="105" y="89.8">OC32OUT/PC15</text>
<text x="106.7" y="87.2">OC32IN/PC14</text>
<text x="192.3" y="88.6">R12</text>
<text x="208" y="87.1" transform="rotate(-90 208 87.1)">G</text>
<text x="239.3" y="88.6">R23</text>
<text x="67.8" y="92.3">VBAT</text>
<text x="148.2" y="92.7" transform="rotate(-90 148.2 92.7)">C10</text>
<text x="160.9" y="92.7" transform="rotate(-90 160.9 92.7)">C11</text>
<text x="192.3" y="90.9">10k</text>
<text x="223.6" y="94.5">BUTTON</text>
<text x="225.3" y="92.2">SW1</text>
<text x="239.3" y="90.9">1M</text>
<text x="67.8" y="96.1">VDDA</text>
<text x="82.1" y="97.3" transform="rotate(-90 82.1 97.3)">VSSA</text>
<text x="84.7" y="97.3" transform="rotate(-90 84.7 97.3)">VSS1</text>
<text x="87.2" y="97.3" transform="rotate(-90 87.2 97.3)">VSS2</text>
<text x="89.8" y="97.3" transform="rotate(-90 89.8 97.3)">VSS3</text>
<text x="93.6" y="97.3" transform="rotate(-90 93.6 97.3)">BOOT0</text>
<text x="148.2" y="100.3" transform="rotate(-90 148.2 100.3)">18pF</text>
<text x="160.9" y="100.3" transform="rotate(-90 160.9 100.3)">18pF</text>
<text x="196.9" y="98.7">10k</text>
<text x="198.1" y="96.1">R13</text>
<text x="250.7" y="96.2">R3</text>
<text x="250.7" y="98.5">10k</text>
<text x="190.2" y="102.3" transform="rotate(-90 190.2 102.3)">C</text>
<text x="194.8" y="105.2">B</text>
<text x="203.2" y="106.3">100k</text>
<text x="204.5" y="103.7">R14</text>
<text x="237.1" y="104.1" transform="rotate(-90 237.1 104.1)">C12</text>
<text x="190.2" y="109.9" transform="rotate(-90 190.2 109.9)">E</text>
<text x="237.1" y="110.5" transform="rotate(-90 237.1 110.5)">0.1u</text>
<text x="245" y="130.7">D2</text>
<text x="26.3" y="132.1" transform="rotate(-90 26.3 132.1)">C1</text>
<text x="33.9" y="132.1" transform="rotate(-90 33.9 132.1)">C3</text>
<text x="40.2" y="132.1" transform="rotate(-90 40.2 132.1)">C4</text>
<text x="46.6" y="132.1" transform="rotate(-90 46.6 132.1)">C5</text>
<text x="52.9" y="132.1" transform="rotate(-90 52.9 132.1)">C6</text>
<text x="59.3" y="132.1" transform="rotate(-90 59.3 132.1)">C7</text>
<text x="94.8" y="132.1" transform="rotate(-90 94.8 132.1)">C8</text>
<text x="124.1" y="132.1" transform="rotate(-90 124.1 132.1)">C9</text>
<text x="230.5" y="136.8">R15</text>
<text x="243.4" y="133">LED G</text>
<text x="26.3" y="138.4" transform="rotate(-90 26.3 138.4)">10u</text>
<text x="33.9" y="138.4" transform="rotate(-90 33.9 138.4)">0.1u</text>
<text x="40.2" y="138.4" transform="rotate(-90 40.2 138.4)">0.1u</text>
<text x="46.6" y="138.4" transform="rotate(-90 46.6 138.4)">0.1u</text>
<text x="52.9" y="138.4" transform="rotate(-90 52.9 138.4)">0.1u</text>
<text x="59.3" y="138.4" transform="rotate(-90 59.3 138.4)">0.1u</text>
<text x="94.8" y="138.4" transform="rotate(-90 94.8 138.4)">1u</text>
<text x="124.1" y="138.4" transform="rotate(-90 124.1 138.4)">1u</text>
<text x="184.7" y="140.6">R11</text>
<text x="190.1" y="139.7" transform="rotate(-90 190.1 139.7)">1k</text>
<text x="231.2" y="139.3">1k</text>
<text x="243.4" y="148.2">LED B</text>
<text x="245" y="145.9">D3</text>
<text x="180.5" y="153.3">LED G</text>
<text x="183.7" y="151">D1</text>
<text x="230.5" y="152">R16</text>
<text x="231.2" y="154.5">1k</text>
<text x="31.6" y="159.6">A7</text>
<text x="70.4" y="158.3">CH1</text>
<text x="85.8" y="158.3">VDD</text>
<text x="31.4" y="162.2">B7</text>
<text x="31.6" y="166">A6</text>
<text x="70.4" y="163.4">CH2</text>
<text x="85.6" y="163.4">GND</text>
<text x="31.4" y="168.5">B6</text>
<text x="31.6" y="172.3">A5</text>
<text x="111.4" y="172.7" transform="rotate(-90 111.4 172.7)">2R0</text>
<text x="111.8" y="173.6">R2</text>
<text x="140.6" y="169.5" transform="rotate(-90 140.6 169.5)">10k</text>
<text x="140.9" y="169.8">R1</text>
<text x="148.3" y="173.5" transform="rotate(-90 148.3 173.5)">C</text>
<text x="29.1" y="179.9">A4B9</text>
<text x="31.4" y="174.9">B5</text>
<text x="142.8" y="176.3">B</text>
<text x="29.1" y="182.5">B4A9</text>
<text x="78.7" y="183.7">R8</text>
<text x="111.8" y="182.5">C2</text>
<text x="120.7" y="182.5">C13</text>
<text x="148.3" y="181" transform="rotate(-90 148.3 181)">E</text>
<text x="155.7" y="185">1k5</text>
<text x="156.1" y="182.5">R4</text>
<text x="27.9" y="186.3">A1B12</text>
<text x="27.9" y="188.8">B1A12</text>
<text x="78.7" y="190.1">R9</text>
<text x="79.2" y="186.3">5.1k</text>
<text x="111.8" y="187.6">2u2</text>
<text x="120.7" y="187.6">10n</text>
<text x="79.2" y="192.6">5.1k</text>
</g>
<g font-size="1.8" fill="#a90000">
<text x="63.5" y="35.3">18</text>
<text x="121.9" y="35.3">10</text>
<text x="63.5" y="37.8">19</text>
<text x="63.5" y="40.4">20</text>
<text x="121.9" y="37.8">11</text>
<text x="121.9" y="40.4">12</text>
<text x="63.5" y="42.9">39</text>
<text x="63.5" y="45.5">40</text>
<text x="121.9" y="42.9">13</text>
<text x="121.9" y="45.5">14</text>
<text x="63.5" y="48">41</text>
<text x="63.5" y="50.5">42</text>
<text x="63.5" y="53.1">43</text>
<text x="121.9" y="48">15</text>
<text x="121.9" y="50.5">16</text>
<text x="121.9" y="53.1">17</text>
<text x="63.5" y="55.6">45</text>
<text x="63.5" y="58.2">46</text>
<text x="121.9" y="55.6">29</text>
<text x="121.9" y="58.2">30</text>
<text x="63.5" y="60.7">21</text>
<text x="63.5" y="63.2">22</text>
<text x="63.5" y="65.8">25</text>
<text x="121.9" y="60.7">31</text>
<text x="121.9" y="63.2">32</text>
<text x="121.9" y="65.8">33</text>
<text x="63.5" y="68.3">26</text>
<text x="63.5" y="70.9">27</text>
<text x="121.9" y="68.3">34</text>
<text x="121.9" y="70.9">37</text>
<text x="63.5" y="73.4">28</text>
<text x="121.9" y="73.4">38</text>
<text x="122.5" y="77.2">5</text>
<text x="63.5" y="82.3">24</text>
<text x="64.1" y="78.5">7</text>
<text x="122.5" y="83.6">2</text>
<text x="122.5" y="79.8">6</text>
<text x="205" y="83.3">2</text>
<text x="212.7" y="83.3">3</text>
<text x="63.5" y="84.8">36</text>
<text x="63.5" y="87.4">48</text>
<text x="122.5" y="86.1">3</text>
<text x="122.5" y="88.6">4</text>
<text x="210.3" y="87.1" transform="rotate(-90 210.3 87.1)">1</text>
<text x="64.1" y="91.2">1</text>
<text x="64.1" y="95">9</text>
<text x="81" y="101" transform="rotate(-90 81 101)">8</text>
<text x="83.6" y="101.6" transform="rotate(-90 83.6 101.6)">23</text>
<text x="86.1" y="101.6" transform="rotate(-90 86.1 101.6)">35</text>
<text x="88.6" y="101.6" transform="rotate(-90 88.6 101.6)">47</text>
<text x="92.5" y="101.6" transform="rotate(-90 92.5 101.6)">44</text>
<text x="192.5" y="102.3" transform="rotate(-90 192.5 102.3)">3</text>
<text x="194.9" y="107.4">1</text>
<text x="192.5" y="109.9" transform="rotate(-90 192.5 109.9)">2</text>
<text x="165.6" y="136.9">H</text>
<text x="66.6" y="157.2">2</text>
<text x="92" y="157.2">4</text>
<text x="66.6" y="162.3">3</text>
<text x="92" y="162.3">1</text>
<text x="150.6" y="173.4" transform="rotate(-90 150.6 173.4)">3</text>
<text x="142.8" y="178.5">1</text>
<text x="150.6" y="181" transform="rotate(-90 150.6 181)">2</text>
</g>
<g font-size="1.8" fill="#0f0f0f">
<text x="128.7" y="58.2">LED_STLINK</text>
<text x="131.9" y="63.2">USB_D-</text>
<text x="131.9" y="65.8">USB_D+</text>
<text x="133.6" y="60.7">T_SWO</text>
<text x="127.8" y="68.3">STM_JTMS</text>
<text x="127.9" y="70.9">STM_JTCK</text>
<text x="128.2" y="73.4">USB_RENUM</text>
<text x="41.9" y="161">USB_DIN-</text>
<text x="55" y="157.2">USB_DIN+</text>
<text x="41.9" y="164.8">USB_DIN+</text>
<text x="55" y="162.3">USB_DIN-</text>
<text x="39.4" y="171.2">USB_CC1</text>
<text x="39.4" y="173.7">USB_CC2</text>
<text x="87.4" y="173.7">USB_D-</text>
<text x="59.7" y="177.5">USB_DIN+</text>
<text x="59.7" y="175">USB_DIN-</text>
<text x="87.4" y="178.8">USB_D+</text>
<text x="66.2" y="185.2">USB_CC1</text>
<text x="66.2" y="191.5">USB_CC2</text>
</g>
<g font-size="1.8" fill="#0000c2">
<text x="48.8" y="65.8">T_SWDIO_IN</text>
<text x="219.7" y="101.4">height</text>
<text x="226.7" y="101.4">1.5mm</text>
</g>
<g font-size="1.8" fill="#840084">
<text x="243.7" y="135.3">Green</text>
<text x="180.8" y="155.6">Green</text>
<text x="244.1" y="150.5">Blue</text>
</g>
<g font-size="1.4" fill="#006464">
<text x="191.2" y="34.1">PESD3V3</text>
<text x="191.7" y="32.5">D5</text>
<text x="207.7" y="34.1">PESD3V3</text>
<text x="208.2" y="32.5">D6</text>
<text x="191.2" y="56.9">PESD3V3</text>
<text x="191.7" y="55.3">D7</text>
<text x="207.7" y="56.9">PESD3V3</text>
<text x="208.2" y="55.3">D8</text>
<text x="268.6" y="62.3">XL4</text>
<text x="268.6" y="64.2">CONN_2</text>
<text x="259.2" y="77.1">D4</text>
<text x="256.2" y="79.1">PMEG2020</text>
<text x="17.4" y="95.6">CONN_4</text>
<text x="19" y="93.6">XL2</text>
<text x="102.1" y="126.5">IN</text>
<text x="108.1" y="126.5">OUT</text>
<text x="108.1" y="130.3">OUT</text>
<text x="107.4" y="132.8" transform="rotate(-90 107.4 132.8)">GND</text>
<text x="77.1" y="172.7">90R</text>
<text x="77.7" y="170.8">L1</text>
</g>
<g font-size="1.4" fill="#a90000">
<text x="99.7" y="125.5">3</text>
<text x="113.7" y="125.5">2</text>
<text x="112.7" y="129.3">PAD</text>
<text x="106.4" y="135.2" transform="rotate(-90 106.4 135.2)">1</text>
<text x="242.6" y="138.2">A</text>
<text x="248.9" y="138.2">C</text>
<text x="189" y="149.8" transform="rotate(-90 189 149.8)">A</text>
<text x="242.6" y="153.4">C</text>
<text x="249" y="153.4">A</text>
<text x="189" y="156.2" transform="rotate(-90 189 156.2)">C</text>
</g>
<g font-size="1.1" fill="#006464">
<text x="54.5" y="81.4">+3v3</text>
<text x="182.8" y="80.2">+3v3</text>
<text x="27.3" y="96.7">+3v3</text>
<text x="20.2" y="124.6">+3v3</text>
<text x="89.1" y="124.6">+5V</text>
<text x="127.6" y="124.6">+3v3</text>
<text x="253.3" y="152.6">+3v3</text>
<text x="97.4" y="156.4">+5V</text>
<text x="109.4" y="161.6" transform="rotate(-90 109.4 161.6)">+5V</text>
<text x="149.4" y="158.4">+3v3</text>
<text x="40.2" y="176.9">PWR_FLAG</text>
<text x="46.6" y="180.5">+5V</text>
<text x="40.2" y="187.1">PWR_FLAG</text>
</g>
</svg>
